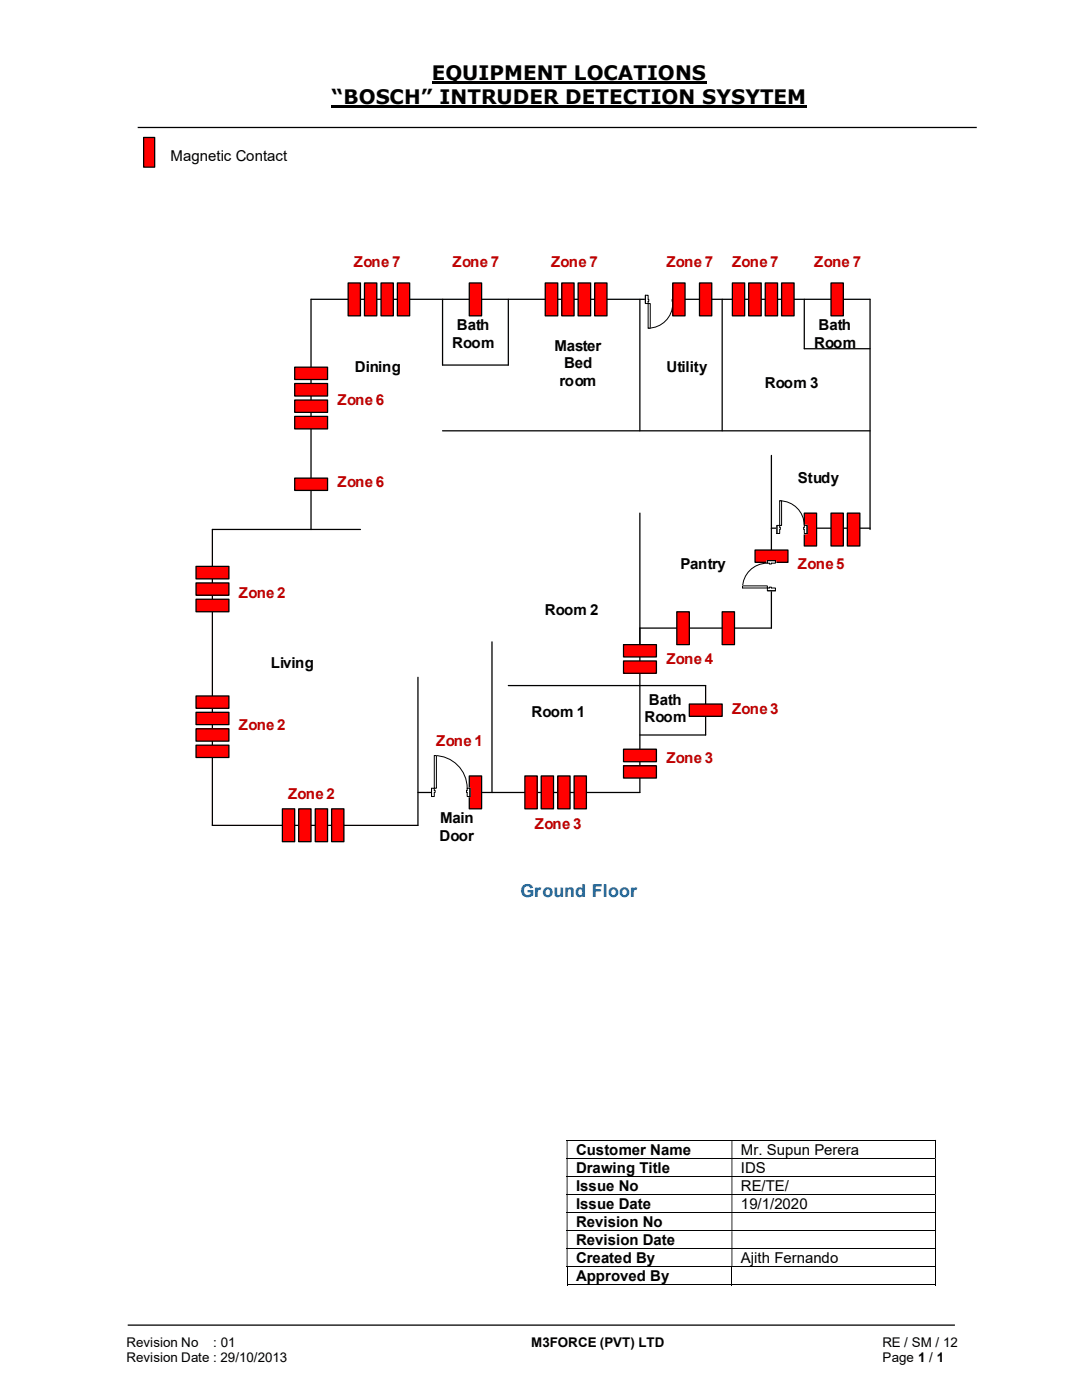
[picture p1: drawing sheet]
<svg xmlns="http://www.w3.org/2000/svg" width="216mm" height="279mm" viewBox="0 0 216 279" stroke-linecap="round" stroke-linejoin="round" font-family="sans-serif">
<path d="M86.1 16.5h54.9M66.2 21.3h94.8" fill="none" stroke="#000" stroke-width=".42"/>
<path d="M27.5 25.4h167.4M25.5 264.5h165" fill="none" stroke="#000" stroke-width=".25"/>
<g fill="none" stroke="#000" stroke-width=".2">
<path d="M113.1 227.6h73.5M113.1 231.2h73.5M113.1 234.8h73.5M113.1 238.4h73.5M186.7 227.7v3.4M186.7 231.3v3.4M186.7 234.9v3.4M186.7 238.5v3.4M113.1 242h73.5M113.1 245.6h73.5M113.1 249.2h73.5M113.1 252.8h73.5"/>
<path d="M113.1 256.4h32.9M113.2 252.9v3.6M146 252.9v3.6M146.1 256.4h40.5M186.7 242.1v3.4M186.7 245.7v3.4M186.7 249.3v3.4M186.7 252.9v3.6"/>
</g>
<g fill="#000">
<path d="M186.6 227.5h.2v.2h-.2zM113.1 227.7h.1v3.4h-.1zM146 227.7h.1v3.4h-.1z" fill-rule="evenodd"/>
<path d="M186.6 231.1h.2v.2h-.2zM113.1 231.3h.1v3.4h-.1zM146 231.3h.1v3.4h-.1z" fill-rule="evenodd"/>
<path d="M186.6 234.7h.2v.2h-.2zM113.1 234.9h.1v3.4h-.1zM146 234.9h.1v3.4h-.1z" fill-rule="evenodd"/>
<path d="M186.6 238.3h.2v.2h-.2zM113.1 238.5h.1v3.4h-.1zM146 238.5h.1v3.4h-.1z" fill-rule="evenodd"/>
<path d="M186.6 241.9h.2v.2h-.2zM113.1 242.1h.1v3.4h-.1zM146 242.1h.1v3.4h-.1z" fill-rule="evenodd"/>
<path d="M186.6 245.5h.2v.2h-.2zM113.1 245.7h.1v3.4h-.1zM146 245.7h.1v3.4h-.1z" fill-rule="evenodd"/>
<path d="M186.6 249.1h.2v.2h-.2zM113.1 249.3h.1v3.4h-.1zM146 249.3h.1v3.4h-.1z" fill-rule="evenodd"/>
</g>
<path d="M186.6 252.7h.2v.2h-.2zM186.6 256.3h.2v.2h-.2z" fill="#000"/>
<path d="M28.7 27.4h2.2v6h-2.2z" fill="#f00"/>
<path d="M28.7 27.4h2.2v6h-2.2zM88.3 59.7v13.2h13.1v-13.2M127.7 59.7v26.3M144.1 59.7v26.3M88.3 86h85.3M127.7 102.4v55.8h-44.3M173.6 105.7v-46h-111.5v46h-19.7v59h41v-29.5M173.6 105.4h-19.7v19.9h-26.2M98.2 128.1v30.1M127.7 136.8h13.1v9.9h-13.1" fill="none" stroke="#000" stroke-width=".25"/>
<path d="M128.8 58.9h6v1.7h-6z" fill="#fff"/>
<path d="M128.8 58.9h6v1.7h-6z" fill="none" stroke="#fff" stroke-width=".2"/>
<path d="M128.8 58.9v1.7h.5v-1.7zM134.2 58.9h.6v1.7h-.6z" fill-rule="evenodd" fill="#fff"/>
<path d="M129.3 59.7v-.8h-.5v1.7h.5v-.4M134.2 59.7v-.8h.6v1.7h-.6v-.4" fill="none" stroke="#000" stroke-width=".2"/>
<path d="M129.3 59.7v.5h.2v-.5zM134.1 59.7h.1v.5h-.1z" fill-rule="evenodd" fill="#fff"/>
<path d="M128.8 58.9v1.7M129.3 59.7h.2v.5h-.2M134.2 59.7h-.1v.5h.1M134.8 58.9v1.7M134.2 60.6a4.9 4.9 0 0 1-4.9 4.9" fill="none" stroke="#000" stroke-width=".2"/>
<path d="M129.3 60.6h.5v4.9h-.5z" fill-rule="evenodd" fill="#fff"/>
<path d="M129.3 60.6h.5v4.9h-.5z" fill="none" stroke="#000" stroke-width=".2"/>
<path d="M139.6 56.5h2.4v6.5h-2.4z" fill="#f00"/>
<path d="M139.6 56.5h2.4v6.5h-2.4z" fill="none" stroke="#000" stroke-width=".25"/>
<path d="M134.2 56.5h2.5v6.5h-2.5z" fill="#f00"/>
<path d="M134.2 56.5h2.5v6.5h-2.5z" fill="none" stroke="#000" stroke-width=".25"/>
<path d="M165.8 102.4h2.5v6.6h-2.5z" fill="#f00"/>
<path d="M165.8 102.4h2.5v6.6h-2.5z" fill="none" stroke="#000" stroke-width=".25"/>
<path d="M169.1 102.4h2.5v6.6h-2.5z" fill="#f00"/>
<path d="M169.1 102.4h2.5v6.6h-2.5z" fill="none" stroke="#000" stroke-width=".25"/>
<path d="M93.6 154.9h2.5v6.5h-2.5z" fill="#f00"/>
<path d="M93.6 154.9h2.5v6.5h-2.5z" fill="none" stroke="#000" stroke-width=".25"/>
<path d="M137.5 140.5h6.6v2.5h-6.6z" fill-rule="evenodd" fill="#f00"/>
<path d="M137.5 140.5h6.6v2.5h-6.6z" fill="none" stroke="#000" stroke-width=".25"/>
<path d="M165.8 56.5h2.5v6.5h-2.5z" fill="#f00"/>
<path d="M165.8 56.5h2.5v6.5h-2.5z" fill="none" stroke="#000" stroke-width=".25"/>
<path d="M93.6 56.5h2.5v6.5h-2.5z" fill="#f00"/>
<path d="M93.6 56.5h2.5v6.5h-2.5zM160.5 59.7v9.9h13.1M62.1 105.7h9.8M101.4 136.8h26.3" fill="none" stroke="#000" stroke-width=".25"/>
<path d="M160.5 102.4h2.4v6.6h-2.4z" fill="#f00"/>
<path d="M160.5 102.4h2.4v6.6h-2.4z" fill="none" stroke="#000" stroke-width=".25"/>
<path d="M135 122.1h2.5v6.6h-2.5z" fill="#f00"/>
<path d="M135 122.1h2.5v6.6h-2.5z" fill="none" stroke="#000" stroke-width=".25"/>
<path d="M58.8 95.4h6.6v2.5h-6.6z" fill-rule="evenodd" fill="#f00"/>
<path d="M58.8 95.4h6.6v2.5h-6.6z" fill="none" stroke="#000" stroke-width=".25"/>
<path d="M150.7 109.8h6.5v2.4h-6.5z" fill-rule="evenodd" fill="#f00"/>
<path d="M153.9 90.9v14.5M150.7 109.8h6.5v2.4h-6.5z" fill="none" stroke="#000" stroke-width=".25"/>
<path d="M144.1 122.1h2.5v6.6h-2.5z" fill="#f00"/>
<path d="M144.1 122.1h2.5v6.6h-2.5z" fill="none" stroke="#000" stroke-width=".25"/>
<path d="M114.6 154.9h2.4v6.5h-2.4z" fill="#f00"/>
<path d="M114.6 154.9h2.4v6.5h-2.4z" fill="none" stroke="#000" stroke-width=".25"/>
<path d="M111.3 154.9h2.4v6.5h-2.4z" fill="#f00"/>
<path d="M111.3 154.9h2.4v6.5h-2.4z" fill="none" stroke="#000" stroke-width=".25"/>
<path d="M108 154.9h2.4v6.5h-2.4z" fill="#f00"/>
<path d="M108 154.9h2.4v6.5h-2.4z" fill="none" stroke="#000" stroke-width=".25"/>
<path d="M104.7 154.9h2.5v6.5h-2.5z" fill="#f00"/>
<path d="M104.7 154.9h2.5v6.5h-2.5z" fill="none" stroke="#000" stroke-width=".25"/>
<path d="M66.2 161.4h2.4v6.6h-2.4z" fill="#f00"/>
<path d="M66.2 161.4h2.4v6.6h-2.4z" fill="none" stroke="#000" stroke-width=".25"/>
<path d="M62.9 161.4h2.5v6.6h-2.5z" fill="#f00"/>
<path d="M62.9 161.4h2.5v6.6h-2.5z" fill="none" stroke="#000" stroke-width=".25"/>
<path d="M59.6 161.4h2.5v6.6h-2.5z" fill="#f00"/>
<path d="M59.6 161.4h2.5v6.6h-2.5z" fill="none" stroke="#000" stroke-width=".25"/>
<path d="M56.3 161.4h2.5v6.6h-2.5z" fill="#f00"/>
<path d="M56.3 161.4h2.5v6.6h-2.5z" fill="none" stroke="#000" stroke-width=".25"/>
<path d="M39.1 148.7h6.6v2.5h-6.6z" fill-rule="evenodd" fill="#f00"/>
<path d="M39.1 148.7h6.6v2.5h-6.6z" fill="none" stroke="#000" stroke-width=".25"/>
<path d="M39.1 145.5h6.6v2.4h-6.6z" fill-rule="evenodd" fill="#f00"/>
<path d="M39.1 145.5h6.6v2.4h-6.6z" fill="none" stroke="#000" stroke-width=".25"/>
<path d="M39.1 142.2h6.6v2.4h-6.6z" fill-rule="evenodd" fill="#f00"/>
<path d="M39.1 142.2h6.6v2.4h-6.6z" fill="none" stroke="#000" stroke-width=".25"/>
<path d="M39.1 138.9h6.6v2.5h-6.6z" fill-rule="evenodd" fill="#f00"/>
<path d="M39.1 138.9h6.6v2.5h-6.6z" fill="none" stroke="#000" stroke-width=".25"/>
<path d="M39.1 119.6h6.6v2.5h-6.6z" fill-rule="evenodd" fill="#f00"/>
<path d="M39.1 119.6h6.6v2.5h-6.6z" fill="none" stroke="#000" stroke-width=".25"/>
<path d="M39.1 116.3h6.6v2.5h-6.6z" fill-rule="evenodd" fill="#f00"/>
<path d="M39.1 116.3h6.6v2.5h-6.6z" fill="none" stroke="#000" stroke-width=".25"/>
<path d="M39.1 113h6.6v2.5h-6.6z" fill-rule="evenodd" fill="#f00"/>
<path d="M39.1 113h6.6v2.5h-6.6z" fill="none" stroke="#000" stroke-width=".25"/>
<path d="M58.8 83.1h6.6v2.5h-6.6z" fill-rule="evenodd" fill="#f00"/>
<path d="M58.8 83.1h6.6v2.5h-6.6z" fill="none" stroke="#000" stroke-width=".25"/>
<path d="M58.8 79.8h6.6v2.5h-6.6z" fill-rule="evenodd" fill="#f00"/>
<path d="M58.8 79.8h6.6v2.5h-6.6z" fill="none" stroke="#000" stroke-width=".25"/>
<path d="M58.8 76.5h6.6v2.5h-6.6z" fill-rule="evenodd" fill="#f00"/>
<path d="M58.8 76.5h6.6v2.5h-6.6z" fill="none" stroke="#000" stroke-width=".25"/>
<path d="M58.8 73.3h6.6v2.4h-6.6z" fill-rule="evenodd" fill="#f00"/>
<path d="M58.8 73.3h6.6v2.4h-6.6z" fill="none" stroke="#000" stroke-width=".25"/>
<path d="M69.5 56.5h2.4v6.5h-2.4z" fill="#f00"/>
<path d="M69.5 56.5h2.4v6.5h-2.4z" fill="none" stroke="#000" stroke-width=".25"/>
<path d="M72.7 56.5h2.5v6.5h-2.5z" fill="#f00"/>
<path d="M72.7 56.5h2.5v6.5h-2.5z" fill="none" stroke="#000" stroke-width=".25"/>
<path d="M76 56.5h2.5v6.5h-2.5z" fill="#f00"/>
<path d="M76 56.5h2.5v6.5h-2.5z" fill="none" stroke="#000" stroke-width=".25"/>
<path d="M79.3 56.5h2.4v6.5h-2.4z" fill="#f00"/>
<path d="M79.3 56.5h2.4v6.5h-2.4z" fill="none" stroke="#000" stroke-width=".25"/>
<path d="M108.8 56.5h2.5v6.5h-2.5z" fill="#f00"/>
<path d="M108.8 56.5h2.5v6.5h-2.5z" fill="none" stroke="#000" stroke-width=".25"/>
<path d="M112.1 56.5h2.5v6.5h-2.5z" fill="#f00"/>
<path d="M112.1 56.5h2.5v6.5h-2.5z" fill="none" stroke="#000" stroke-width=".25"/>
<path d="M115.4 56.5h2.5v6.5h-2.5z" fill="#f00"/>
<path d="M115.4 56.5h2.5v6.5h-2.5z" fill="none" stroke="#000" stroke-width=".25"/>
<path d="M118.7 56.5h2.4v6.5h-2.4z" fill="#f00"/>
<path d="M118.7 56.5h2.4v6.5h-2.4z" fill="none" stroke="#000" stroke-width=".25"/>
<path d="M146.1 56.5h2.5v6.5h-2.5z" fill="#f00"/>
<path d="M146.1 56.5h2.5v6.5h-2.5z" fill="none" stroke="#000" stroke-width=".25"/>
<path d="M149.4 56.5h2.5v6.5h-2.5z" fill="#f00"/>
<path d="M149.4 56.5h2.5v6.5h-2.5z" fill="none" stroke="#000" stroke-width=".25"/>
<path d="M152.7 56.5h2.5v6.5h-2.5z" fill="#f00"/>
<path d="M152.7 56.5h2.5v6.5h-2.5z" fill="none" stroke="#000" stroke-width=".25"/>
<path d="M156 56.5h2.5v6.5h-2.5z" fill="#f00"/>
<path d="M156 56.5h2.5v6.5h-2.5z" fill="none" stroke="#000" stroke-width=".25"/>
<path d="M86.1 157.3h7.7v1.7h-7.7z" fill="#fff"/>
<path d="M86.1 157.3h7.7v1.7h-7.7z" fill="none" stroke="#fff" stroke-width=".2"/>
<path d="M86.1 157.3h.6v1.7h-.6zM93.2 157.3v1.7h.6v-1.7z" fill-rule="evenodd" fill="#fff"/>
<path d="M86.7 157.7v-.4h-.6v1.7h.6v-.8M93.2 157.7v-.4h.6v1.7h-.6v-.8" fill="none" stroke="#000" stroke-width=".2"/>
<path d="M86.7 157.7h.1v.5h-.1zM93.1 157.7v.5h.1v-.5z" fill-rule="evenodd" fill="#fff"/>
<path d="M86.1 157.3v1.7M86.7 157.7h.1v.5h-.1M86.7 150.8a6.5 6.5 0 0 1 6.5 6.5M93.2 157.7h-.1v.5h.1M93.8 157.3v1.7" fill="none" stroke="#000" stroke-width=".2"/>
<path d="M86.7 150.8h.4v6.5h-.4z" fill-rule="evenodd" fill="#fff"/>
<path d="M86.7 150.8h.4v6.5h-.4z" fill="none" stroke="#000" stroke-width=".2"/>
<path d="M155 104.8h6v1.8h-6z" fill="#fff"/>
<path d="M155 104.8h6v1.8h-6z" fill="none" stroke="#fff" stroke-width=".2"/>
<path d="M155 104.9h.6v1.6h-.6zM160.5 104.9v1.6h.5v-1.6z" fill-rule="evenodd" fill="#fff"/>
<path d="M155.6 105.2v-.3h-.6v1.6h.6v-.8M160.5 105.2v-.3h.5v1.6h-.5v-.8" fill="none" stroke="#000" stroke-width=".2"/>
<path d="M155.6 105.2h.1v.5h-.1zM160.4 105.2v.5h.1v-.5z" fill-rule="evenodd" fill="#fff"/>
<path d="M155.6 99.9a4.9 4.9 0 0 1 4.9 5M155 104.9v1.6M155.6 105.2h.1v.5h-.1M160.5 105.2h-.1v.5h.1M161 104.9v1.6" fill="none" stroke="#000" stroke-width=".2"/>
<path d="M155.6 99.9h.4v5h-.4z" fill-rule="evenodd" fill="#fff"/>
<path d="M155.6 99.9h.4v5h-.4z" fill="none" stroke="#000" stroke-width=".2"/>
<path d="M153 111.9h1.8v6h-1.8z" fill-rule="evenodd" fill="#fff"/>
<path d="M153 111.9h1.8v6h-1.8z" fill="none" stroke="#fff" stroke-width=".2"/>
<path d="M153.1 117.3h1.6v.6h-1.6zM153.1 111.9v.5h1.6v-.5z" fill-rule="evenodd" fill="#fff"/>
<path d="M153.5 117.3h-.4v.6h1.6v-.6h-.8M153.5 112.4h-.4v-.5h1.6v.5h-.8" fill="none" stroke="#000" stroke-width=".2"/>
<path d="M153.5 117.2h.4v.1h-.4zM153.5 112.4v.2h.4v-.2z" fill-rule="evenodd" fill="#fff"/>
<path d="M153.1 112.4a4.9 4.9 0 0 0-4.9 4.9M153.1 117.9h1.6M153.1 111.9h1.6M153.5 117.3v-.1h.4v.1M153.5 112.4v.2h.4v-.2" fill="none" stroke="#000" stroke-width=".2"/>
<path d="M148.2 116.9h4.9v.4h-4.9z" fill="#fff"/>
<path d="M148.2 116.9h4.9v.4h-4.9z" fill="none" stroke="#000" stroke-width=".2"/>
<path d="M124.4 152.8h6.6v2.5h-6.6z" fill-rule="evenodd" fill="#f00"/>
<path d="M124.4 152.8h6.6v2.5h-6.6z" fill="none" stroke="#000" stroke-width=".25"/>
<path d="M124.4 149.5h6.6v2.5h-6.6z" fill-rule="evenodd" fill="#f00"/>
<path d="M124.4 149.5h6.6v2.5h-6.6z" fill="none" stroke="#000" stroke-width=".25"/>
<path d="M124.4 131.9h6.6v2.5h-6.6z" fill-rule="evenodd" fill="#f00"/>
<path d="M124.4 131.9h6.6v2.5h-6.6z" fill="none" stroke="#000" stroke-width=".25"/>
<path d="M124.4 128.7h6.6v2.4h-6.6z" fill-rule="evenodd" fill="#f00"/>
<path d="M124.4 128.7h6.6v2.4h-6.6z" fill="none" stroke="#000" stroke-width=".25"/>
<g font-size="4">
<text x="86.1" y="16">EQUIPMENT LOCATIONS</text>
<text x="66.2" y="20.8">“BOSCH” INTRUDER DETECTION SYSYTEM</text>
</g>
<text font-size="3.6" fill="#0070c0" x="103.9" y="179.1">Ground Floor</text>
<g font-size="3">
<text x="34" y="32.1">Magnetic Contact</text>
<text x="91.1" y="65.9">Bath</text>
<text x="163.3" y="65.9">Bath</text>
<text x="90.3" y="69.4">Room</text>
<text x="110.6" y="70">Master</text>
<text x="162.4" y="69.4">Room</text>
<text x="70.8" y="74.3">Dining</text>
<text x="111.7" y="77">room</text>
<text x="112.6" y="73.5">Bed</text>
<text x="133" y="74.3">Utility</text>
<text x="152.6" y="77.5">Room 3</text>
<text x="159.2" y="96.5">Study</text>
<text x="135.8" y="113.6">Pantry</text>
<text x="108.7" y="122.7">Room 2</text>
<text x="54" y="133.3">Living</text>
<text x="106" y="143.1">Room 1</text>
<text x="129.5" y="140.6">Bath</text>
<text x="128.6" y="144.1">Room</text>
<text x="87.7" y="167.8">Door</text>
<text x="87.8" y="164.3">Main</text>
<text x="114.9" y="230.5">Customer Name</text>
<text x="147.8" y="230.5">Mr. Supun Perera</text>
<text x="114.9" y="234.1">Drawing Title</text>
<text x="114.9" y="237.7">Issue No</text>
<text x="147.8" y="234.1">IDS</text>
<text x="147.8" y="237.7">RE/TE/</text>
<text x="114.9" y="241.3">Issue Date</text>
<text x="114.9" y="244.9">Revision No</text>
<text x="147.8" y="241.3">19/1/2020</text>
<text x="114.9" y="248.5">Revision Date</text>
<text x="114.9" y="252.1">Created By</text>
<text x="114.9" y="255.7">Approved By</text>
<text x="147.8" y="252.1">Ajith Fernando</text>
</g>
<g font-size="3" fill="#c00000">
<text x="70.6" y="53.3">Zone 7</text>
<text x="90.3" y="53.3">Zone 7</text>
<text x="110" y="53.3">Zone 7</text>
<text x="133" y="53.3">Zone 7</text>
<text x="146.1" y="53.3">Zone 7</text>
<text x="162.5" y="53.3">Zone 7</text>
<text x="67.4" y="80.8">Zone 6</text>
<text x="67.4" y="97.2">Zone 6</text>
<text x="159.2" y="113.6">Zone 5</text>
<text x="47.7" y="119.4">Zone 2</text>
<text x="133" y="132.5">Zone 4</text>
<text x="146.1" y="142.4">Zone 3</text>
<text x="47.7" y="145.7">Zone 2</text>
<text x="87" y="148.9">Zone 1</text>
<text x="133" y="152.2">Zone 3</text>
<text x="57.5" y="159.5">Zone 2</text>
<text x="106.7" y="165.4">Zone 3</text>
</g>
<g font-size="2.7">
<text x="25.2" y="268.8">Revision No</text>
<text x="42.6" y="268.8">: 01</text>
<text x="106" y="268.8">M3FORCE (PVT) LTD</text>
<text x="176.1" y="268.8">RE / SM / 12</text>
<text x="25.2" y="271.8">Revision Date : 29/10/2013</text>
<text x="176.1" y="271.8">Page 1 / 1</text>
</g>
</svg>
